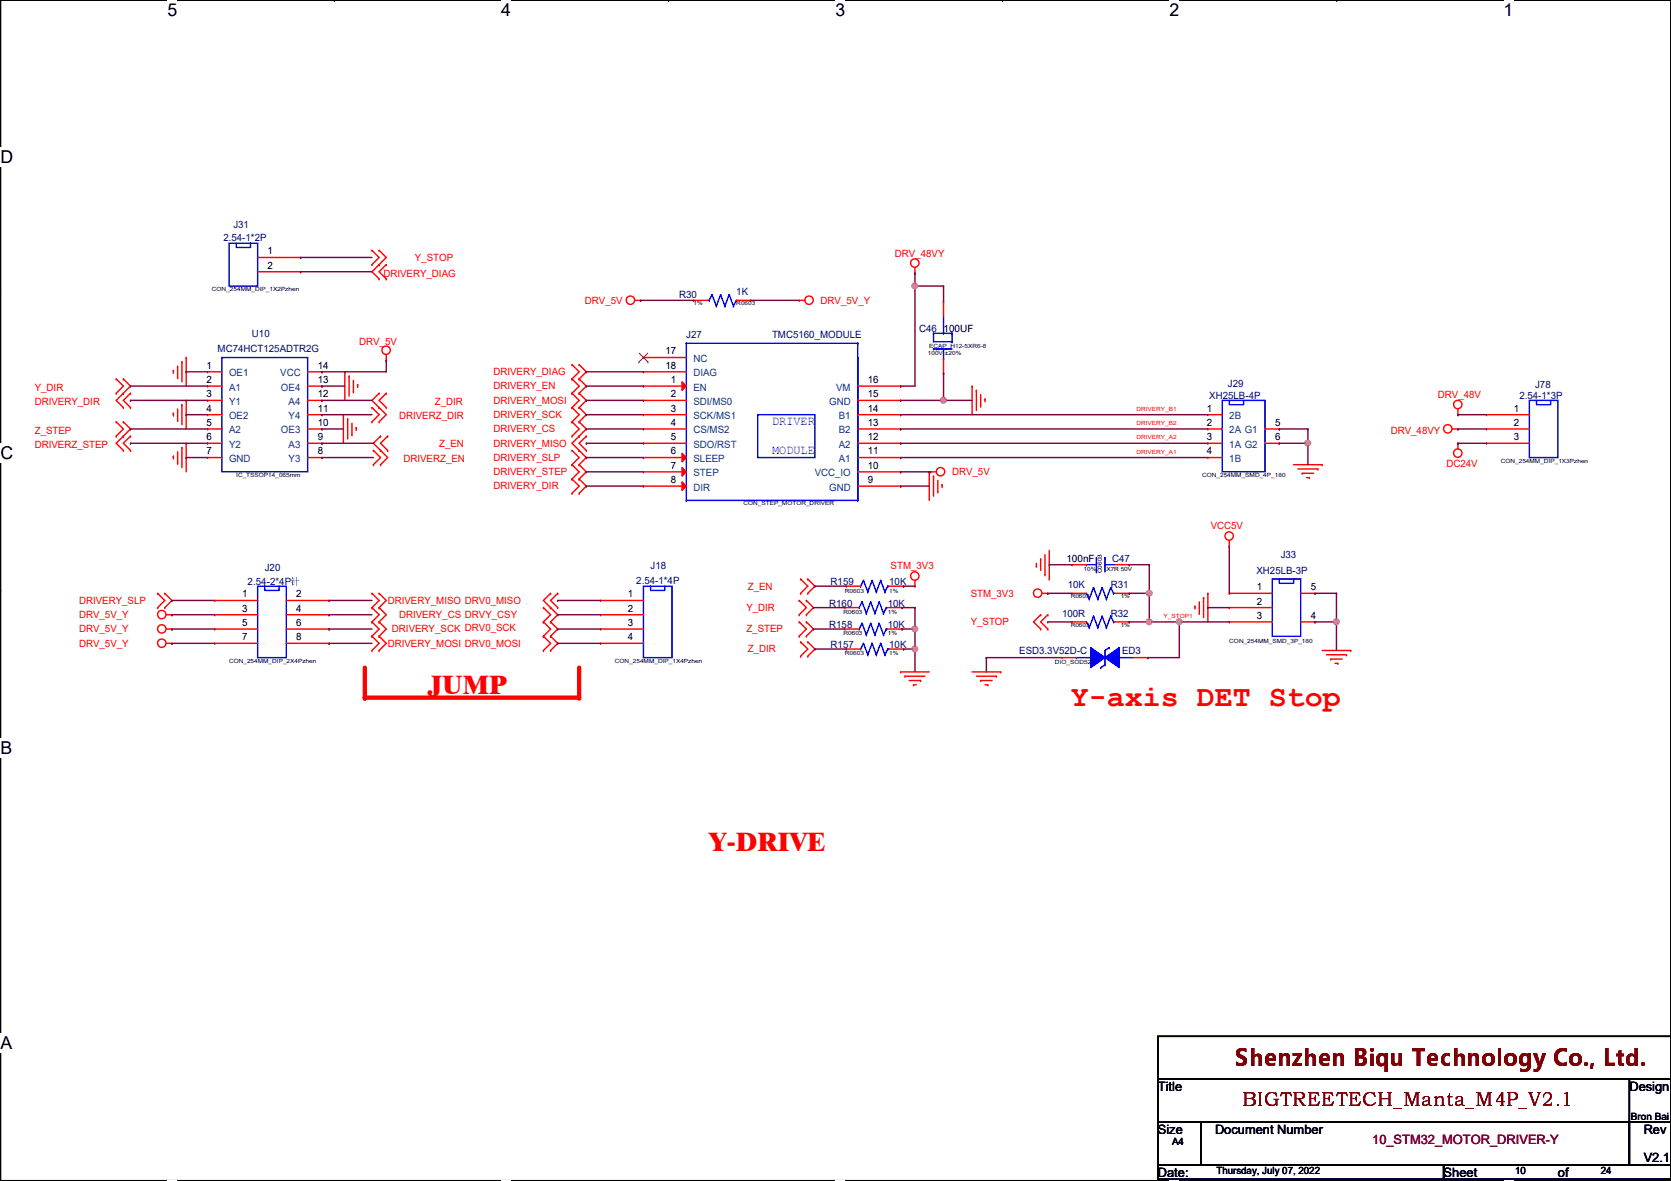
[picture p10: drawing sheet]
<svg xmlns="http://www.w3.org/2000/svg" width="297mm" height="210mm" viewBox="0 0 297 210" stroke-linecap="round" stroke-linejoin="round" font-family="sans-serif">
<path d="M.1 0h296.9v209.8h-296.9z" fill="none" stroke="#000" stroke-width=".25"/>
<g fill="#fff">
<path d="M29.8 0h1.7v3.5h-1.7z"/>
<path d="M29.8 209.8h1.7v.1h-1.7z"/>
</g>
<path d="M59.4 0h.1M59.4 209.8h.1" fill="none" stroke="#000" stroke-width=".25"/>
<g fill="#fff">
<path d="M89.1 0h1.7v3.5h-1.7z"/>
<path d="M89.1 209.8h1.7v.1h-1.7z"/>
</g>
<path d="M118.8 0h.1M118.8 209.8h.1" fill="none" stroke="#000" stroke-width=".25"/>
<g fill="#fff">
<path d="M148.5 0h1.7v3.5h-1.7z"/>
<path d="M148.5 209.8h1.7v.1h-1.7z"/>
</g>
<path d="M178.2 0h.1M178.2 209.8h.1" fill="none" stroke="#000" stroke-width=".25"/>
<g fill="#fff">
<path d="M207.9 0h1.7v3.5h-1.7z"/>
<path d="M207.9 209.8h1.7v.1h-1.7z"/>
</g>
<path d="M237.6 0h.1M237.6 209.8h.1" fill="none" stroke="#000" stroke-width=".25"/>
<g fill="#fff">
<path d="M267.3 0h1.7v3.5h-1.7z"/>
<path d="M267.3 209.8h1.7v.1h-1.7z"/>
<path d="M.1 26.2h2.2v3.5h-2.2z"/>
<path d="M297 26.2l.1 3.5z"/>
<path d="M.1 78.7h2.2v3.5h-2.2z"/>
<path d="M297 78.7l.1 3.5z"/>
</g>
<path d="M.1 52.5h.1M297 52.5h.1" fill="none" stroke="#000" stroke-width=".25"/>
<g fill="#fff">
<path d="M.1 131.1h2.1v3.5h-2.1z"/>
<path d="M297 131.1l.1 3.5z"/>
</g>
<path d="M.1 104.9h.1M297 104.9h.1" fill="none" stroke="#000" stroke-width=".25"/>
<path d="M.1 104.9h.1M297 104.9h.1" fill="none" stroke="#000" stroke-width=".18"/>
<g fill="#fff">
<path d="M.1 183.6h2.1v3.5h-2.1z"/>
<path d="M297 183.6l.1 3.5z"/>
</g>
<path d="M.1 157.4h.1M297 157.4h.1" fill="none" stroke="#000" stroke-width=".25"/>
<path d="M64.9 118.7v5.3" fill="none" stroke="#f00" stroke-width=".76"/>
<circle cx="64.9" cy="124" r=".38" fill="#f00"/>
<path d="M64.9 124h38.1" fill="none" stroke="#f00" stroke-width=".76"/>
<circle cx="64.9" cy="124" r=".38" fill="#f00"/>
<path d="M103 118.7v5.3" fill="none" stroke="#f00" stroke-width=".76"/>
<circle cx="103" cy="124" r=".38" fill="#f00"/>
<g fill="none" stroke="#f00" stroke-width=".25">
<path d="M45.8 45.8h7.6M45.8 48.3h7.6M53.4 45.8h.1M53.4 48.3h.1M66.1 47h.1M66.1 44.5h.1M66.1 44.5l1.3 1.3-1.3 1.2M67.4 47h.1M67.4 44.5h.1M67.4 49.6h.1M67.4 44.5l1.3 1.3-2.6 2.5 1.3 1.3M68.7 49.6h.1"/>
<path d="M68.7 47h.1M68.7 47l-1.3 1.3 1.3 1.3M112.9 53.4h1M113.9 53.4h.1M142.1 53.4h.1M142.1 53.4h1M162.6 48.6h.1M162.6 47.5v1.1M167.7 53.6h.1M167.7 53.6v2.6M20.7 69.9h.1M20.7 67.4h.1"/>
<path d="M20.7 77.5h.1M20.7 75h.1M20.7 67.4l1.2 1.2-1.2 1.3M20.7 75l1.2 1.2-1.2 1.3M21.9 67.4h.1M21.9 69.9h.1M21.9 72.4h.1M21.9 75h.1M21.9 77.5h.1M21.9 67.4l1.3 1.2-2.5 2.6 1.2 1.2M21.9 75l1.3 1.2-2.5 2.6 1.2 1.3M23.2 69.9h.1"/>
<path d="M23.2 72.4h.1M23.2 77.5h.1M23.2 69.9l-1.3 1.3 1.3 1.2M23.2 77.5l-1.3 1.3 1.3 1.3M30.8 65.8h.1M30.8 73.4h.1M30.8 65.8v.5M30.8 73.4v.6M31.6 67.1h.1M31.6 74.7h.1M31.6 65.1v2M31.6 72.7v2"/>
<path d="M32.3 64.3h.1M32.3 71.9h.1M32.3 79.5h.1M32.3 64.3v3.6M32.3 71.9v3.6M32.3 79.5v3.6M33.1 63.5h.1M33.1 71.2h.1M33.1 78.8h.1M33.1 63.5v5.1M33.1 71.2v5M33.1 78.8v5.1"/>
<path d="M36.9 68.6h.1M36.9 71.2h.1M36.9 66.1h.1M36.9 76.2h.1M36.9 73.7h.1M36.9 78.8h.1M36.9 76.2h2.6M36.9 68.6h2.6M36.9 71.2h2.6M36.9 66.1h2.6M36.9 73.7h2.6M36.9 78.8h2.6"/>
<path d="M54.7 76.2h2.5M54.7 68.6h2.5M54.7 71.2h2.5M54.7 66.1h2.5M54.7 73.7h2.5M54.7 78.8h2.5M57.2 76.2h.1M57.2 78.8h.1M57.2 73.7h.1M57.2 71.2h.1M57.2 68.6h.1M57.2 66.1h.1"/>
<path d="M61 73.7h.1M61 73.7v5.1M61.3 66.1h.1M61.3 66.1v5.1M61.8 74.5h.1M61.8 74.5v3.5M62.1 66.8h.1M62.1 66.8v3.6M62.6 77.3h.1M62.6 75.2v2.1M62.8 69.6h.1M62.8 67.6v2"/>
<path d="M63.3 76h.1M63.3 76v.5M63.6 68.4h.1M63.6 68.4v.5M66.1 72.4h.1M66.1 75h.1M66.1 72.4l1.3 1.3-1.3 1.3M67.4 69.9h.1M67.4 72.4h.1M67.4 75h.1M67.4 69.9l-1.3 1.3 2.6 2.5-1.3 1.3M67.6 77.5h.1"/>
<path d="M67.6 77.5l-1.2 1.3 2.5 2.5-1.3 1.3M68.7 64.1h.1M68.7 72.4h.1M68.7 69.9h.1M68.7 63v1.1M68.7 69.9l-1.3 1.3 1.3 1.2M68.9 77.5h.1M68.9 77.5l-1.3 1.3 1.3 1.3M101.7 67.4h.1M101.7 64.8h.1M101.7 69.9h.1M101.7 72.4h.1"/>
<path d="M101.7 75h.1M101.7 77.5h.1M101.7 64.8l1.3 1.3-1.3 1.3M101.7 67.4l1.3 1.2-1.3 1.3M101.7 69.9l1.3 1.3-1.3 1.2M101.7 72.4l1.3 1.3-1.3 1.3M101.7 75l1.3 1.2-1.3 1.3M103 64.8h.1M103 67.4h.1M103 69.9h.1M103 72.4h.1M103 75h.1"/>
<path d="M103 77.5h.1M103 64.8l1.2 1.3-1.2 1.3M103 67.4l1.2 1.2-1.2 1.3M103 69.9l1.2 1.3-1.2 1.2M103 72.4l1.2 1.3-1.2 1.3M103 75l1.2 1.2-2.5 2.6 2.5 2.5-1.2 1.3M104.2 77.5h.1M104.2 77.5l-1.2 1.3 1.2 1.3M167.7 66.3h.1M167.7 63.8v2.5M172.8 68.6h.1M172.8 68.6v5.1"/>
<path d="M173.6 69.4h.1M173.6 69.4v3.5M174.3 72.2h.1M174.3 70.1v2.1M175.1 70.9h.1M175.1 70.9v.5M214.7 73.7h.1M214.7 76.2h.1M214.7 78.8h.1M214.7 76.2h2.6M214.7 73.7h2.6M214.7 78.8h2.6"/>
<path d="M224.9 76.2h2.5M224.9 78.8h2.5M227.4 76.2h.1M227.4 78.8h.1M258.1 76.2h1.1M259.2 73.7h.1M259.2 78.8h.1M259.2 76.2h.1M259.2 72.7v1M259.2 78.8v1M264.2 73.7h.1M264.2 76.2h.1"/>
<path d="M264.2 78.8h.1M264.2 76.2h7.7M264.2 73.7h7.7M264.2 78.8h7.7M21.9 80.1h.1M23.2 80.1h.1M30.8 81.1h.1M30.8 81.1v.5M31.6 82.3h.1M31.6 80.3v2M36.9 81.3h.1M36.9 81.3h2.6"/>
<path d="M54.7 81.3h2.5M57.2 81.3h.1M66.4 80.1h.1M66.4 82.6h.1M66.4 80.1l1.2 1.2-1.2 1.3M67.6 80.1h.1M67.6 82.6h.1M68.9 80.1h.1M101.7 85.1h.1M101.7 82.6h.1M101.7 87.7h.1M101.7 80.1h.1"/>
<path d="M101.7 82.6l1.3 1.3-1.3 1.2M101.7 85.1l1.3 1.3-1.3 1.3M101.7 80.1l1.3 1.2-1.3 1.3M103 82.6h.1M103 85.1h.1M103 87.7h.1M103 80.1h.1M103 82.6l1.2 1.3-1.2 1.2M103 85.1l1.2 1.3-1.2 1.3M104.2 80.1h.1M165.2 83.9h.1M165.2 83.9v5"/>
<path d="M165.4 83.9h.1M165.4 83.9h1.1M165.9 84.6h.1M165.9 84.6v3.6M166.7 87.4h.1M166.7 85.4v2M167.5 86.1h.1M167.5 86.1v.6M185 99.4h.1M185 99.4v2M185.8 98.6v3.6M186.5 97.8v5.1"/>
<path d="M214.7 81.3h.1M214.7 81.3h2.6M218.5 97.1h.1M218.5 96.1v1M230 82.6h5M230.7 83.4h3.6M231.5 84.1h.1M231.5 84.1h2M232.2 84.9h.5M232.7 84.9h.1M234.3 83.4h.1M235 82.6h.1"/>
<path d="M28 108h.1M28 105.5h.1M28 105.5l1.3 1.2-1.3 1.3M29.3 105.5h.1M29.3 108h.1M29.3 105.5l1.3 1.2-1.3 1.3M29.5 109.3h1.1M29.5 111.8h1.1M29.5 114.3h1.1M30.6 109.3h.1M30.6 111.8h.1M30.6 114.3h.1"/>
<path d="M38.2 106.7h.1M38.2 109.3h.1M38.2 111.8h.1M38.2 114.3h.1M38.2 109.3h7.6M38.2 111.8h7.6M38.2 114.3h7.6M38.2 106.7h7.6M50.9 109.3h7.6M50.9 111.8h7.6M50.9 114.3h7.6M50.9 106.7h7.6"/>
<path d="M58.5 106.7h.1M58.5 109.3h.1M58.5 111.8h.1M58.5 114.3h.1M66.1 105.5h.1M66.1 108h.1M66.1 110.5h.1M66.1 113.1h.1M66.1 115.6h.1M66.1 105.5l1.3 1.2-1.3 1.3M66.1 108l1.3 1.3-1.3 1.2M66.1 110.5l1.3 1.3-1.3 1.3"/>
<path d="M66.1 113.1l1.3 1.2-1.3 1.3M67.4 105.5h.1M67.4 108h.1M67.4 110.5h.1M67.4 113.1h.1M67.4 115.6h.1M67.4 108l1.3 1.3-1.3 1.2M67.4 105.5l1.3 1.2-1.3 1.3M67.4 110.5l1.3 1.3-1.3 1.3M67.4 113.1l1.3 1.2-1.3 1.3M96.6 113.1h.1M96.6 110.5h.1"/>
<path d="M96.6 108h.1M96.6 115.6h.1M96.6 110.5l1.3 1.3-1.3 1.3M96.6 108l1.3 1.3-1.3 1.2M96.6 113.1l1.3 1.2-1.3 1.3M97.9 110.5h.1M97.9 113.1h.1M97.9 108h.1M97.9 105.5h.1M97.9 115.6h.1M97.9 110.5l1.2 1.3-1.2 1.3M97.9 105.5l-1.3 1.2 2.5 2.6-1.2 1.2"/>
<path d="M97.9 113.1l1.2 1.2-1.2 1.3M99.1 105.5h.1M99.1 108h.1M99.1 105.5l-1.2 1.2 1.2 1.3M106.8 106.7h.1M106.8 109.3h.1M106.8 111.8h.1M106.8 114.3h.1M106.8 109.3h7.6M106.8 111.8h7.6M106.8 114.3h7.6M106.8 106.7h7.6"/>
<path d="M142.1 113.1h.1M142.1 110.5h.1M142.1 109.3h.1M142.1 106.7h.1M142.1 110.5l1.2 1.3-1.2 1.3M142.1 106.7l1.2 1.3-1.2 1.3M142.3 116.6h.1M142.3 114.1h.1M142.3 105.5h.1M142.3 102.9h.1M142.3 114.1l1.3 1.3-1.3 1.2M142.3 102.9l1.3 1.3-1.3 1.3"/>
<path d="M143.3 110.5h.1M143.3 113.1h.1M143.3 106.7h.1M143.3 109.3h.1M143.3 110.5l1.3 1.3-1.3 1.3M143.3 106.7l1.3 1.3-1.3 1.3M143.6 114.1h.1M143.6 116.6h.1M143.6 102.9h.1M143.6 105.5h.1M143.6 114.1l1.3 1.3-1.3 1.2M143.6 102.9l1.3 1.3-1.3 1.3"/>
<path d="M150.2 108h.1M150.2 111.8h.1M150.2 111.8h2.5M150.2 108h2.5M150.4 104.2h.1M150.4 104.2h2.6M157.8 111.8h2.6M157.8 108h2.6M158.1 104.2h2.5M160.1 119.4h.1M160.1 119.4h5.1M160.4 108h.1"/>
<path d="M160.4 111.8h.1M160.6 104.2h.1M162.6 104.2h.1M162.6 103.2v1M172.8 119.4h5.1M177.9 119.4h.1M184.2 100.6h.1M184.2 100.1v.5M185 109.3h.1M185 111.8h.1M185 109.3l-1.3 1.2 1.3 1.3M185.2 105.5h1.1"/>
<path d="M185.8 102.2h.1M186.3 105.5h.1M186.3 109.3h.1M186.3 111.8h.1M186.3 109.3l-1.3 1.2 1.3 1.3M186.5 102.9h.1M190.6 100.4h.1M190.6 110.5h.1M190.6 105.5h.1M190.6 105.5h2.5M190.6 100.4h2.5M190.6 110.5h2.5"/>
<path d="M198.2 105.5h2.5M198.2 100.4h2.5M198.2 110.5h2.5M200.7 100.4h.1M200.7 110.5h.1M200.7 105.5h.1M212.4 107.7h.1M212.4 107.7v.5M213.2 109h.1M213.2 107v2M213.9 106.2h.1M213.9 106.2v3.6"/>
<path d="M214.7 105.5h.1M214.7 105.5v5M218.5 105.5h.1M218.5 108h.1M218.5 110.5h.1M218.5 105.5h7.6M218.5 110.5h7.6M218.5 108h7.6M231.2 105.5h2.6M231.2 110.5h2.6M233.8 110.5h.1M233.8 105.5h.1"/>
<path d="M235 115.6h5.1M235.8 116.4h3.5M236.6 117.1h.1M236.6 117.1h2M237.3 117.9h.5M237.8 117.9h.1M239.3 116.4h.1M240.1 115.6h.1M160.9 120.2h.1M160.9 120.2h3.5M161.6 120.9h2.1M162.4 121.7h.1"/>
<path d="M162.4 121.7h.5M163.7 120.9h.1M173.6 120.2h3.5M174.3 120.9h.1M174.3 120.9h2.1M175.1 121.7h.5M175.6 121.7h.1M177.1 120.2h.1"/>
<circle cx="112.1" cy="53.4" r=".75"/>
<circle cx="143.8" cy="53.4" r=".75"/>
<circle cx="162.6" cy="46.8" r=".75"/>
<circle cx="68.6" cy="62.2" r=".75"/>
<circle cx="257.4" cy="76.2" r=".75"/>
<circle cx="259.1" cy="71.9" r=".75"/>
<circle cx="167.2" cy="83.8" r=".75"/>
<circle cx="218.5" cy="95.3" r=".75"/>
<circle cx="259.1" cy="80.5" r=".75"/>
<circle cx="28.8" cy="109.2" r=".75"/>
<circle cx="28.8" cy="114.3" r=".75"/>
<circle cx="28.8" cy="111.8" r=".75"/>
<circle cx="162.6" cy="102.4" r=".75"/>
<circle cx="184.5" cy="105.4" r=".75"/>
</g>
<path d="M205.8 199.4h7.6v7.7h-7.6zM213.4 199.4h76.2v7.7h-76.2zM289.6 199.4v7.7h7.5h-40.5v2.5h40.5M289.6 191.8h.1M289.6 191.8v7.6M297.1 184.2h-91.3v7.6h91.3h-91.3v7.6h91.3h-7.5M205.8 207.1h50.8v2.5h-50.8z" fill="none" stroke="#000" stroke-width=".25"/>
<g fill="none" stroke="#00f" stroke-width=".25">
<path d="M40.7 43.2h5.1v7.6h-5.1zM42 43.2v.8h2.5v-.8M165.9 59.2h.1M165.9 59.2v1.5h3.3M165.9 59.2h3.3M167.7 59.2h.1M167.7 56.2v3M169.2 59.2h.1M169.2 59.2v1.5M39.5 63.5h15.2v20.4h-15.2zM165.9 62h.1M165.9 62h3.3"/>
<path d="M166.5 62h.1M167.7 63.8h.1M167.7 62v1.8M169.2 60.7h.1M217.3 71.2h7.6v12.7h-7.6zM218.5 71.2v.7h2.6v-.7M271.9 71.2h5v10.1h-5zM273.1 71.2v.7h2.6v-.7M194.9 99.1v2.5M196.4 99.1h.1M196.4 99.1v2.5M45.8 104.2h5.1v12.7h-5.1z"/>
<path d="M47.1 104.2v.7h2.5v-.7M114.4 104.2h5.1v12.7h-5.1zM115.7 104.2v.7h2.5v-.7M152.7 108h.1M152.7 111.8h.1M153 104.2h.1M153.2 107h.1M153.2 110.8h.1M153.2 107l.8 2M153.2 107l-.5 1M153.2 110.8l.8 2M153.2 110.8l-.5 1"/>
<path d="M153.5 103.2h.1M153.5 103.2l.8 2M153.5 103.2l-.5 1M154 109h.1M154 112.8h.1M154.3 105.2h.1M154.8 107h.1M154.8 110.8h.1M154.8 107l.7 2M154.8 107l-.8 2M154.8 110.8l.7 2M154.8 110.8l-.8 2"/>
<path d="M155 103.2h.1M155 103.2l.8 2M155 103.2l-.7 2M155.5 109h.1M155.5 112.8h.1M155.8 105.2h.1M156.3 107h.1M156.3 110.8h.1M156.3 107l.8 2M156.3 107l-.8 2M156.3 110.8l.8 2M156.3 110.8l-.8 2"/>
<path d="M156.5 103.2h.1M156.5 103.2l.8 2M156.5 103.2l-.7 2M157.1 109h.1M157.1 112.8h.1M157.3 105.2h.1M157.6 108h.1M157.6 111.8h.1M157.6 108l-.5 1M157.6 108h.2M157.6 111.8l-.5 1M157.6 111.8h.2"/>
<path d="M157.8 104.2h.1M157.8 104.2l-.5 1M157.8 104.2h.3M191.3 116.9h.1M191.3 116.9h2.6M193.1 100.4h.1M193.1 110.5h.1M193.1 105.5h.1M193.1 100.4h1.8M193.1 110.5l.5 1M193.1 105.5l.5 1M193.6 111.5h.1"/>
<path d="M193.6 106.5h.1M194.4 109.5h.1M194.4 104.4h.1M194.4 109.5l.8 2M194.4 109.5l-.8 2M194.4 104.4l.8 2.1M194.4 104.4l-.8 2.1M194.9 101.6h.1M195.2 111.5h.1M195.2 106.5h.1M195.9 109.5h.1M195.9 104.4h.1"/>
<path d="M195.9 109.5l.8 2M195.9 109.5l-.7 2M195.9 104.4l.8 2.1M195.9 104.4l-.7 2.1M196.4 100.4h.1M196.4 118.2h.1M196.4 100.4h1.8M196.4 115.6v2.6M196.7 111.5h.1M196.7 106.5h.1M197.4 109.5h.1M197.4 104.4h.1"/>
<path d="M197.4 109.5l.5 1M197.4 109.5l-.7 2M197.4 104.4l.5 1.1M197.4 104.4l-.7 2.1M197.9 110.5h.1M197.9 105.5h.1M197.9 110.5h.3M197.9 105.5h.3M199 116.9h.1M199 116.9h2.5M226.1 102.9h5.1v10.2h-5.1zM227.4 102.9v.8h2.6v-.8"/>
</g>
<path d="M196.4 116.9l2.6-1.8v3.6z" fill-rule="evenodd" fill="#00f"/>
<path d="M195.7 118.7h.1M196.4 116.9l2.6-1.8v3.6zM196.4 118.2l-.7 .5M197.2 115.1h.1M197.2 115.1l-.8 .5" fill="none" stroke="#00f" stroke-width=".25"/>
<path d="M193.9 115.1l2.5 1.8-2.5 1.8z" fill-rule="evenodd" fill="#00f"/>
<path d="M122 61h.1M122 61h30.5M122 61v27.9M134.7 73.7h10.2v7.6h-10.2zM152.5 61h.1M152.5 63.5h.1M152.5 61v27.9M122 88.9h.1M122 88.9h30.5M152.5 88.9h.1M193.9 115.1l2.5 1.8-2.5 1.8z" fill="none" stroke="#00f" stroke-width=".25"/>
<path d="M152.5 76.2h7.6M152.5 73.7h7.6M152.5 78.8h7.6M160.1 76.2h.1M160.1 73.7h.1M160.1 78.8h.1M152.5 81.3h7.6M160.1 81.3h.1M188.8 116.9h.1M188.8 116.9h2.5M201.5 116.9h2.5M204 116.9h.1" fill="none" stroke="#f00" stroke-width=".25"/>
<path d="M121.2 80.6l.8 .7-.8 .8z" fill="#f00"/>
<path d="M114.4 76.2h.1M114.4 76.2h7.6M114.4 81.3h.1M114.4 81.3h7.6M121.2 80.6l.8 .7-.8 .8z" fill="none" stroke="#f00" stroke-width=".25"/>
<path d="M121.2 85.6l.8 .8-.8 .8z" fill="#f00"/>
<path d="M114.4 86.4h.1M114.4 86.4h7.6M121.2 85.6l.8 .8-.8 .8z" fill="none" stroke="#f00" stroke-width=".25"/>
<path d="M121.2 67.9l.8 .7-.8 .8z" fill="#f00"/>
<g fill="none" stroke="#f00" stroke-width=".25">
<path d="M114.4 68.6h.1M114.4 66.1h.1M114.4 63.5h.1M114.4 73.7h.1M114.4 71.2h.1M114.4 78.8h.1M114.4 68.6h7.6M114.4 66.1h7.6M114.4 63.5h7.6M114.4 71.2h7.6M114.4 73.7h7.6M114.4 78.8h7.6"/>
<path d="M121.2 67.9l.8 .7-.8 .8zM152.5 71.2h7.6M160.1 71.2h.1M152.5 86.4h7.6M160.1 86.4h.1"/>
</g>
<path d="M113.6 64.3h.1M113.6 62.8l1.6 1.5M115.1 62.8l-1.5 1.5M115.2 64.3h.1" fill="none" stroke="#7f3f00" stroke-width=".18"/>
<path d="M121.2 83.1l.8 .8-.8 .7z" fill="#f00"/>
<g fill="none" stroke="#f00" stroke-width=".25">
<path d="M123.3 53.4h.1M123.3 53.4h2.5M130.9 53.4h2.5M133.4 53.4h.1M152.5 68.6h7.6M160.1 68.6h.1M114.4 83.9h.1M114.4 83.9h7.6M121.2 83.1l.8 .8-.8 .7zM152.5 83.9h7.6M160.1 83.9h.1M150.4 115.4h.1"/>
<path d="M150.4 115.4h2.6M158.1 115.4h2.5M160.6 115.4h.1"/>
</g>
<g fill="none" stroke="#00f" stroke-width=".25">
<path d="M125.8 53.4h.3M126.1 53.4h.1M126.6 52.4h.1M126.6 52.4l-.5 1M126.6 52.4l.7 2M127.3 54.4h.1M128.1 52.4h.1M128.1 52.4l-.8 2M128.1 52.4l.8 2M128.9 54.4h.1M129.6 52.4h.1M129.6 52.4l-.7 2"/>
<path d="M129.6 52.4l.8 2M130.4 54.4h.1M130.9 53.4h.1M130.9 53.4l-.5 1M153 115.4h.1M153.5 114.3h.1M153.5 114.3l.8 2.1M153.5 114.3l-.5 1.1M154.3 116.4h.1M155 114.3h.1M155 114.3l.8 2.1M155 114.3l-.7 2.1"/>
<path d="M155.8 116.4h.1M156.5 114.3h.1M156.5 114.3l.8 2.1M156.5 114.3l-.7 2.1M157.3 116.4h.1M157.8 115.4h.1M157.8 115.4l-.5 1M157.8 115.4h.3"/>
</g>
<path d="M53.4 45.8h.1M53.4 48.3h.1M53.4 45.8h12.7M53.4 48.3h12.7M200.7 105.5h.1M200.7 105.5h3.6M204.3 110.5h.1M204.3 105.5h.1M204.3 110.5h5.3M204.3 105.5v5" fill="none" stroke="#7f003f" stroke-width=".25"/>
<circle cx="204.3" cy="110.5" r=".49" fill="#f0f"/>
<circle cx="204.3" cy="110.5" r=".49" fill="none" stroke="#f0f" stroke-width=".25"/>
<path d="M200.7 110.5h.1M200.7 100.4h.1M200.7 110.5h3.6M200.7 100.4h3.6M204.3 100.4h.1M204.3 100.4v5.1" fill="none" stroke="#7f003f" stroke-width=".25"/>
<circle cx="204.3" cy="105.4" r=".49" fill="#f0f"/>
<circle cx="204.3" cy="105.4" r=".49" fill="none" stroke="#f0f" stroke-width=".25"/>
<g fill="none" stroke="#7f003f" stroke-width=".25">
<path d="M113.9 53.4h.1M113.9 53.4h9.4M133.4 53.4h.1M133.4 53.4h8.7M162.6 48.6h.1M162.6 50.8h.1M162.6 48.6v20M162.6 50.8h5.1M23.2 68.6h.1M23.2 71.2h.1M23.2 76.2h.1M23.2 78.8h.1"/>
<path d="M23.2 76.2h13.7M23.2 78.8h13.7M23.2 68.6h13.7M23.2 71.2h13.7M33.1 66.1h.1M33.1 73.7h.1M33.1 73.7h3.8M33.1 66.1h3.8M57.2 66.1h.1M57.2 73.7h.1M57.2 68.6h.1M57.2 71.2h.1"/>
<path d="M57.2 76.2h.1M57.2 78.8h.1M57.2 73.7h8.9M57.2 76.2h3.8M57.2 78.8h9.2M57.2 68.6h4.1M57.2 71.2h8.9M68.7 64.1h.1M68.7 64.1v2h-11.5M104.2 66.1h.1M104.2 66.1h10.2M160.1 73.7h.1"/>
<path d="M160.1 76.2h.1M160.1 78.8h.1M160.1 73.7h54.6M160.1 76.2h54.6M160.1 78.8h54.6M33.1 81.3h.1M33.1 81.3h3.8M57.2 81.3h.1M57.2 81.3h9.2M160.1 81.3h.1M160.1 81.3h54.6M186.3 105.5h.1"/>
<path d="M186.3 110.5h.1M186.3 105.5h4.3M186.3 110.5h4.3M186.5 100.4h.1M186.5 100.4h4.1"/>
</g>
<circle cx="162.6" cy="50.8" r=".49" fill="#f0f"/>
<circle cx="162.6" cy="50.8" r=".49" fill="none" stroke="#f0f" stroke-width=".25"/>
<path d="M104.2 68.6h.1M104.2 68.6h10.2M160.1 68.6h.1M160.1 68.6h2.5M167.7 66.3h.1M167.7 66.3v4.9" fill="none" stroke="#7f003f" stroke-width=".25"/>
<circle cx="167.7" cy="71.1" r=".49" fill="#f0f"/>
<circle cx="167.7" cy="71.1" r=".49" fill="none" stroke="#f0f" stroke-width=".25"/>
<g fill="none" stroke="#7f003f" stroke-width=".25">
<path d="M167.7 50.8h.1M167.7 50.8v2.8M104.2 71.2h.1M104.2 73.7h.1M104.2 76.2h.1M104.2 78.8h.1M104.2 71.2h10.2M104.2 73.7h10.2M104.2 76.2h10.2M104.2 78.8h10.2M160.1 71.2h.1M160.1 71.2h12.7"/>
<path d="M167.7 71.2h.1M227.4 76.2h.1M227.4 76.2h5.1M232.5 76.2h.1M232.5 76.2v2.6M259.2 73.7h.1M259.2 78.8h.1M259.2 76.2h.1M259.2 73.7h5M259.2 76.2h5M259.2 78.8h5M104.2 81.3h.1"/>
<path d="M104.2 83.9h.1M104.2 86.4h.1M104.2 81.3h10.2M104.2 83.9h10.2M104.2 86.4h10.2M160.1 83.9h.1M160.1 86.4h.1M160.1 83.9h5.3M160.1 86.4h5.1"/>
</g>
<circle cx="232.5" cy="78.8" r=".49" fill="#f0f"/>
<circle cx="232.5" cy="78.8" r=".49" fill="none" stroke="#f0f" stroke-width=".25"/>
<g fill="none" stroke="#7f003f" stroke-width=".25">
<path d="M227.4 78.8h.1M227.4 78.8h5.1M232.5 78.8h.1M232.5 78.8v3.8M218.5 97.1h.1M218.5 97.1v8.4M30.6 106.7h.1M30.6 109.3h.1M30.6 111.8h.1M30.6 114.3h.1M30.6 106.7h7.6M30.6 109.3h7.6"/>
<path d="M30.6 111.8h7.6M30.6 114.3h7.6M58.5 106.7h.1M58.5 109.3h.1M58.5 111.8h.1M58.5 114.3h.1M58.5 106.7h7.6M58.5 109.3h7.6M58.5 111.8h7.6M58.5 114.3h7.6M99.1 111.8h.1M99.1 109.3h.1"/>
<path d="M99.1 106.7h.1M99.1 114.3h.1M99.1 106.7h7.7M99.1 109.3h7.7M99.1 111.8h7.7M99.1 114.3h7.7M233.8 105.5h.1M233.8 110.5h.1M233.8 105.5h3.8M233.8 110.5h3.8M237.6 105.5h.1M237.6 110.5h.1"/>
<path d="M237.6 105.5v10.1"/>
</g>
<circle cx="237.5" cy="110.5" r=".49" fill="#f0f"/>
<circle cx="237.5" cy="110.5" r=".49" fill="none" stroke="#f0f" stroke-width=".25"/>
<path d="M160.6 115.4h.1M160.6 115.4h2M214.7 108h.1M214.7 108h3.8" fill="none" stroke="#7f003f" stroke-width=".25"/>
<circle cx="162.6" cy="115.3" r=".49" fill="#f0f"/>
<circle cx="162.6" cy="115.3" r=".49" fill="none" stroke="#f0f" stroke-width=".25"/>
<path d="M144.9 115.4h.1M144.9 115.4h5.5M160.4 111.8h.1M160.4 111.8h2.2M162.6 115.4h.1M162.6 115.4v4" fill="none" stroke="#7f003f" stroke-width=".25"/>
<circle cx="162.6" cy="111.8" r=".49" fill="#f0f"/>
<circle cx="162.6" cy="111.8" r=".49" fill="none" stroke="#f0f" stroke-width=".25"/>
<g fill="none" stroke="#7f003f" stroke-width=".25">
<path d="M144.6 111.8h.1M144.6 108h.1M144.6 111.8h5.6M144.6 108h5.6M144.9 104.2h.1M144.9 104.2h5.5M160.4 108h.1M160.4 108h2.2M160.6 104.2h.1M160.6 104.2h2M162.6 108h.1M162.6 108v3.8"/>
<path d="M175.3 116.9h.1M175.3 116.9h13.5M175.3 116.9v2.5M204 116.9h.1M209.6 110.5h.1M209.6 110.5v6.4h-5.6M209.6 110.5h8.9"/>
</g>
<circle cx="209.6" cy="110.5" r=".49" fill="#f0f"/>
<circle cx="209.6" cy="110.5" r=".49" fill="none" stroke="#f0f" stroke-width=".25"/>
<path d="M162.6 111.8h.1M162.6 111.8v3.6" fill="none" stroke="#7f003f" stroke-width=".25"/>
<circle cx="204.3" cy="110.5" r=".49" fill="#f0f"/>
<circle cx="204.3" cy="110.5" r=".49" fill="none" stroke="#f0f" stroke-width=".25"/>
<circle cx="204.3" cy="105.4" r=".49" fill="#f0f"/>
<circle cx="204.3" cy="105.4" r=".49" fill="none" stroke="#f0f" stroke-width=".25"/>
<circle cx="162.6" cy="50.8" r=".49" fill="#f0f"/>
<circle cx="162.6" cy="50.8" r=".49" fill="none" stroke="#f0f" stroke-width=".25"/>
<circle cx="167.7" cy="71.1" r=".49" fill="#f0f"/>
<circle cx="167.7" cy="71.1" r=".49" fill="none" stroke="#f0f" stroke-width=".25"/>
<circle cx="232.5" cy="78.8" r=".49" fill="#f0f"/>
<circle cx="232.5" cy="78.8" r=".49" fill="none" stroke="#f0f" stroke-width=".25"/>
<circle cx="237.5" cy="110.5" r=".49" fill="#f0f"/>
<circle cx="237.5" cy="110.5" r=".49" fill="none" stroke="#f0f" stroke-width=".25"/>
<circle cx="162.6" cy="115.3" r=".49" fill="#f0f"/>
<circle cx="162.6" cy="115.3" r=".49" fill="none" stroke="#f0f" stroke-width=".25"/>
<circle cx="162.6" cy="111.8" r=".49" fill="#f0f"/>
<circle cx="162.6" cy="111.8" r=".49" fill="none" stroke="#f0f" stroke-width=".25"/>
<circle cx="209.6" cy="110.5" r=".49" fill="#f0f"/>
<circle cx="209.6" cy="110.5" r=".49" fill="none" stroke="#f0f" stroke-width=".25"/>
<text font-size="5.3" fill="#f00" x="190.3" y="125.4">Y-axis DET Stop</text>
<g font-size="4.8" fill="#f00">
<text x="76" y="123.4">JUMP</text>
<text x="126.1" y="151.3">Y-DRIVE</text>
</g>
<text font-size="4.1" fill="#7f0000" x="219.5" y="189.5">Shenzhen Biqu Technology Co., Ltd.</text>
<text font-size="3.5" fill="#7f0000" x="220.8" y="196.6">BIGTREETECH_Manta_M4P_V2.1</text>
<g font-size="3.1">
<text x="29.8" y="2.8">5</text>
<text x="89.1" y="2.8">4</text>
<text x="148.5" y="2.8">3</text>
<text x="207.9" y="2.8">2</text>
<text x="267.3" y="2.8">1</text>
<text x=".1" y="29">D</text>
<text x=".1" y="81.5">C</text>
<text x=".1" y="133.9">B</text>
<text x=".1" y="186.4">A</text>
<text x="297" y="186.4">A</text>
</g>
<g font-size="2.3" fill="#00f">
<text x="137.2" y="75.6">DRIVER</text>
<text x="137.2" y="80.6">MODULE</text>
</g>
<g font-size="2.3">
<text x="205.8" y="193.9">Title</text>
<text x="289.6" y="193.9">Design</text>
<text x="205.8" y="201.5">Size</text>
<text x="216" y="201.5">Document Number</text>
<text x="292.2" y="201.5">Rev</text>
<text x="205.8" y="209.1">Date:</text>
<text x="256.6" y="209.1">Sheet</text>
<text x="276.9" y="209.1">of</text>
<text x="292.2" y="206.6">V2.1</text>
</g>
<text font-size="2.3" fill="#7f003f" x="243.9" y="203.3">10_STM32_MOTOR_DRIVER-Y</text>
<g font-size="1.8" fill="#00007f">
<text x="41.5" y="40.5">J31</text>
<text x="39.7" y="42.8">2.54-1*2P</text>
<text x="120.7" y="53">R30</text>
<text x="130.9" y="52.5">1K</text>
<text x="44.8" y="59.8">U10</text>
<text x="163.4" y="59.1">C46</text>
<text x="38.7" y="62.6">MC74HCT125ADTR2G</text>
<text x="122" y="60.1">J27</text>
<text x="137.2" y="60.1">TMC5160_MODULE</text>
<text x="215" y="71">XH25LB-4P</text>
<text x="218.3" y="68.7">J29</text>
<text x="270.1" y="71">2.54-1*3P</text>
<text x="272.9" y="69">J78</text>
<text x="47.1" y="101.5">J20</text>
<text x="115.7" y="101.2">J18</text>
<text x="197.7" y="99.9">C47</text>
<text x="223.3" y="102">XH25LB-3P</text>
<text x="227.7" y="99.2">J33</text>
<text x="44" y="104">2.54-2*4P针</text>
<text x="113.1" y="103.8">2.54-1*4P</text>
<text x="147.4" y="107.8">R160</text>
<text x="147.7" y="104">R159</text>
<text x="157.8" y="107.8">10K</text>
<text x="158.1" y="104">10K</text>
<text x="189.8" y="104.5">10K</text>
<text x="197.4" y="104.5">R31</text>
<text x="147.4" y="111.6">R158</text>
<text x="157.8" y="111.6">10K</text>
<text x="188.8" y="109.6">100R</text>
<text x="197.4" y="109.6">R32</text>
<text x="147.7" y="115.2">R157</text>
<text x="158.1" y="115.2">10K</text>
<text x="181.2" y="116.2">ESD3.3V52D-C</text>
<text x="199.5" y="116.2">ED3</text>
</g>
<g font-size="1.8">
<text x="47.6" y="45.2">1</text>
<text x="47.6" y="47.8">2</text>
<text x="167.7" y="59.1">100UF</text>
<text x="36.7" y="65.5">1</text>
<text x="56.5" y="65.5">14</text>
<text x="118.3" y="65.5">18</text>
<text x="118.3" y="63">17</text>
<text x="36.7" y="68.1">2</text>
<text x="36.7" y="70.6">3</text>
<text x="56.5" y="70.6">12</text>
<text x="56.5" y="68.1">13</text>
<text x="119.2" y="68.1">1</text>
<text x="119.2" y="70.6">2</text>
<text x="154.3" y="70.6">15</text>
<text x="154.3" y="68.1">16</text>
<text x="36.7" y="75.7">5</text>
<text x="36.7" y="73.2">4</text>
<text x="56.5" y="75.7">10</text>
<text x="56.5" y="73.2">11</text>
<text x="119.2" y="75.7">4</text>
<text x="119.2" y="73.2">3</text>
<text x="154.3" y="75.7">13</text>
<text x="154.3" y="73.2">14</text>
<text x="214.5" y="73.2">1</text>
<text x="214.5" y="75.7">2</text>
<text x="226.6" y="75.7">5</text>
<text x="269.1" y="73.2">1</text>
<text x="269.1" y="75.7">2</text>
<text x="36.7" y="78.2">6</text>
<text x="36.7" y="80.8">7</text>
<text x="56.5" y="80.8">8</text>
<text x="56.5" y="78.2">9</text>
<text x="119.2" y="80.8">6</text>
<text x="119.2" y="78.2">5</text>
<text x="119.2" y="83.3">7</text>
<text x="154.3" y="78.2">12</text>
<text x="154.3" y="80.8">11</text>
<text x="154.3" y="83.3">10</text>
<text x="214.5" y="78.2">3</text>
<text x="214.5" y="80.8">4</text>
<text x="226.6" y="78.2">6</text>
<text x="269.1" y="78.2">3</text>
<text x="119.2" y="85.9">8</text>
<text x="154.3" y="85.9">9</text>
<text x="189.6" y="99.9">100nF</text>
<text x="43" y="106.2">1</text>
<text x="52.7" y="106.2">2</text>
<text x="111.6" y="106.2">1</text>
<text x="223.4" y="104.9">1</text>
<text x="223.4" y="107.4">2</text>
<text x="233" y="104.9">5</text>
<text x="43" y="108.7">3</text>
<text x="43" y="111.3">5</text>
<text x="43" y="113.8">7</text>
<text x="52.7" y="108.7">4</text>
<text x="52.7" y="111.3">6</text>
<text x="52.7" y="113.8">8</text>
<text x="111.6" y="108.7">2</text>
<text x="111.6" y="111.3">3</text>
<text x="111.6" y="113.8">4</text>
<text x="223.4" y="110">3</text>
<text x="233" y="110">4</text>
<text x="208.4" y="203.6">A4</text>
<text x="289.9" y="199">Bron Bai</text>
<text x="216.2" y="208.7">Thursday, July 07, 2022</text>
<text x="269.3" y="208.7">10</text>
<text x="284.6" y="208.7">24</text>
</g>
<g font-size="1.8" fill="#f00">
<text x="73.7" y="46.4">Y_STOP</text>
<text x="159.1" y="45.6">DRV_48VY</text>
<text x="68.2" y="49.1">DRIVERY_DIAG</text>
<text x="104" y="54">DRV_5V</text>
<text x="145.9" y="54">DRV_5V_Y</text>
<text x="63.8" y="61.3">DRV_5V</text>
<text x="6.2" y="69.5">Y_DIR</text>
<text x="87.7" y="66.7">DRIVERY_DIAG</text>
<text x="87.7" y="69.2">DRIVERY_EN</text>
<text x="87.7" y="71.8">DRIVERY_MOSI</text>
<text x="255.6" y="70.7">DRV_48V</text>
<text x="6.2" y="72">DRIVERY_DIR</text>
<text x="6.2" y="77.1">Z_STEP</text>
<text x="70.9" y="74.5">DRIVERZ_DIR</text>
<text x="77.3" y="72">Z_DIR</text>
<text x="87.7" y="74.3">DRIVERY_SCK</text>
<text x="87.7" y="76.8">DRIVERY_CS</text>
<text x="247.2" y="77.1">DRV_48VY</text>
<text x="6.2" y="79.6">DRIVERZ_STEP</text>
<text x="71.7" y="82.2">DRIVERZ_EN</text>
<text x="78.1" y="79.4">Z_EN</text>
<text x="87.7" y="81.9">DRIVERY_SLP</text>
<text x="87.7" y="79.4">DRIVERY_MISO</text>
<text x="257.1" y="82.9">DC24V</text>
<text x="87.7" y="84.5">DRIVERY_STEP</text>
<text x="87.7" y="87">DRIVERY_DIR</text>
<text x="169.2" y="84.5">DRV_5V</text>
<text x="215.2" y="94.1">VCC5V</text>
<text x="158.3" y="101.2">STM_3V3</text>
<text x="14.1" y="107.3">DRIVERY_SLP</text>
<text x="68.9" y="107.3">DRIVERY_MISO DRV0_MISO</text>
<text x="132.9" y="104.8">Z_EN</text>
<text x="172.5" y="106">STM_3V3</text>
<text x="14.1" y="109.9">DRV_5V_Y</text>
<text x="14.1" y="112.4">DRV_5V_Y</text>
<text x="69.7" y="112.4">DRIVERY_SCK DRV0_SCK</text>
<text x="70.9" y="109.9">DRIVERY_CS DRVY_CSY</text>
<text x="132.7" y="112.4">Z_STEP</text>
<text x="132.7" y="108.6">Y_DIR</text>
<text x="172.5" y="111.1">Y_STOP</text>
<text x="14.1" y="114.9">DRV_5V_Y</text>
<text x="68.9" y="114.9">DRIVERY_MOSI DRV0_MOSI</text>
<text x="132.9" y="116">Z_DIR</text>
</g>
<g font-size="1.8" fill="#003f7f">
<text x="123.3" y="64.3">NC</text>
<text x="40.7" y="69.4">A1</text>
<text x="40.7" y="72">Y1</text>
<text x="40.7" y="66.9">OE1</text>
<text x="49.8" y="66.9">VCC</text>
<text x="50" y="69.4">OE4</text>
<text x="51.3" y="72">A4</text>
<text x="123.3" y="69.4">EN</text>
<text x="123.3" y="66.9">DIAG</text>
<text x="123.3" y="72">SDI/MS0</text>
<text x="147.4" y="72">GND</text>
<text x="148.6" y="69.4">VM</text>
<text x="40.7" y="77">A2</text>
<text x="40.7" y="74.5">OE2</text>
<text x="50" y="77">OE3</text>
<text x="51.3" y="74.5">Y4</text>
<text x="123.3" y="77">CS/MS2</text>
<text x="123.3" y="74.5">SCK/MS1</text>
<text x="149.1" y="77">B2</text>
<text x="149.1" y="74.5">B1</text>
<text x="218.5" y="74.5">2B</text>
<text x="218.5" y="77">2A G1</text>
<text x="40.7" y="79.6">Y2</text>
<text x="40.7" y="82.1">GND</text>
<text x="51.3" y="82.1">Y3</text>
<text x="51.3" y="79.6">A3</text>
<text x="123.3" y="82.1">SLEEP</text>
<text x="123.3" y="79.6">SDO/RST</text>
<text x="149.1" y="79.6">A2</text>
<text x="149.1" y="82.1">A1</text>
<text x="218.5" y="79.6">1A G2</text>
<text x="218.5" y="82.1">1B</text>
<text x="123.3" y="87.2">DIR</text>
<text x="123.3" y="84.7">STEP</text>
<text x="144.8" y="84.7">VCC_IO</text>
<text x="147.4" y="87.2">GND</text>
</g>
<g font-size="1">
<text x="37.7" y="51.7">CON_254MM_DIP_1X2Pzhen</text>
<text x="123.3" y="54.3">1%</text>
<text x="130.9" y="54.3">R0603</text>
<text x="164.9" y="63.2">100V ±20%</text>
<text x="165.2" y="61.9">ECAP_H12-5XR6-8</text>
<text x="266.8" y="82.2">CON_254MM_DIP_1X3Pzhen</text>
<text x="42" y="84.8">IC_TSSOP14_065mm</text>
<text x="132.2" y="89.8">CON_STEP_MOTOR_DRIVER</text>
<text x="213.7" y="84.8">CON_254MM_SMD_4P_180</text>
<text x="192.6" y="101.5">10%</text>
<text x="195.9" y="101.9" transform="rotate(-90 195.9 101.9)">C0603</text>
<text x="196.7" y="101.5">X7R 50V</text>
<text x="150.2" y="105.3">R0603</text>
<text x="158.1" y="105.3">1%</text>
<text x="190.3" y="106.3">R0603</text>
<text x="199.2" y="106.3">1%</text>
<text x="149.9" y="109.1">R0603</text>
<text x="149.9" y="112.9">R0603</text>
<text x="157.8" y="109.1">1%</text>
<text x="157.8" y="112.9">1%</text>
<text x="190.3" y="111.4">R0603</text>
<text x="199.2" y="111.4">1%</text>
<text x="40.7" y="117.8">CON_254MM_DIP_2X4Pzhen</text>
<text x="109.3" y="117.8">CON_254MM_DIP_1X4Pzhen</text>
<text x="150.2" y="116.5">R0603</text>
<text x="158.1" y="116.5">1%</text>
<text x="187.5" y="118">DIO_SOD523</text>
<text x="218.5" y="114.2">CON_254MM_SMD_3P_180</text>
</g>
<g font-size="1" fill="#f00">
<text x="202" y="73">DRIVERY_B1</text>
<text x="202" y="75.5">DRIVERY_B2</text>
<text x="202" y="78.1">DRIVERY_A2</text>
<text x="202" y="80.6">DRIVERY_A1</text>
<text x="206.8" y="109.8">Y_STOP1</text>
</g>
</svg>
